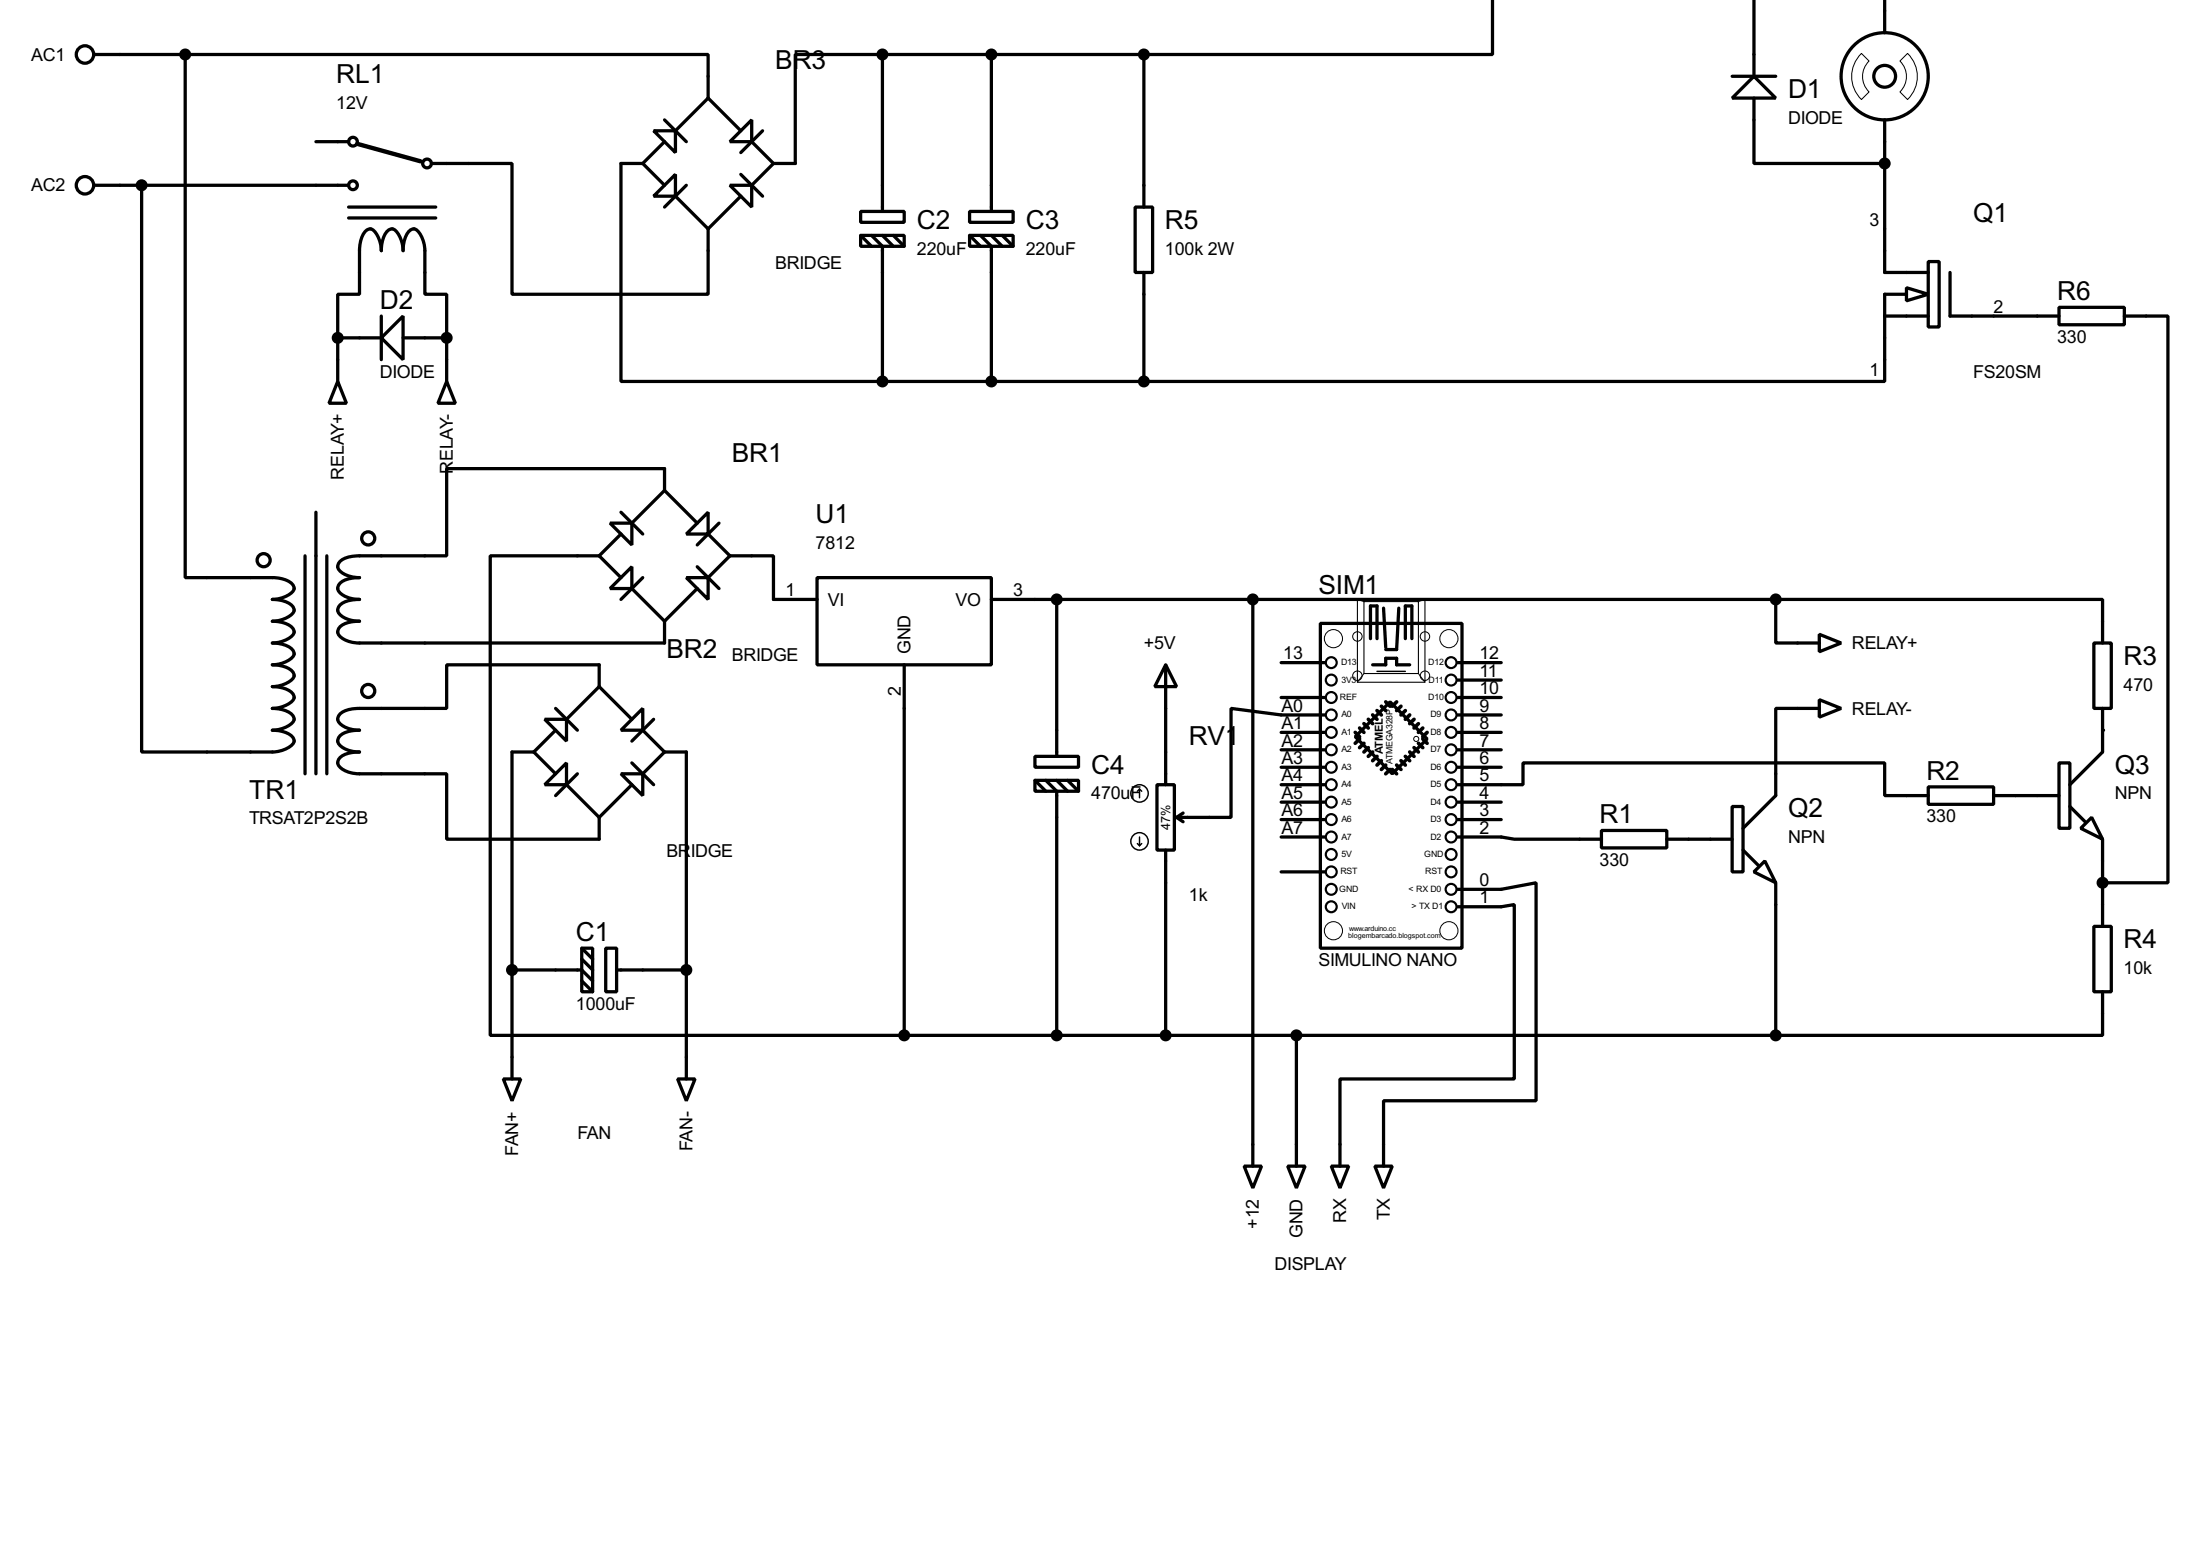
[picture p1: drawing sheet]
<svg xmlns="http://www.w3.org/2000/svg" width="256mm" height="180mm" viewBox="0 0 256 180" stroke-linecap="round" stroke-linejoin="round" font-family="sans-serif">
<g fill="none" stroke="#000" stroke-width=".38">
<path d="M174 0v6.3h-40.7M204.5 0v8.9M219.7 0v3.8M10.9 6.3h10.7M21.6 6.3v61h10.1a3.2 3.2 0 0 1 2.5 .9l.1 .4a1.8 1.8 0 0 1-1.3 1l-1.3 .2a3.2 3.2 0 0 1 2.5 1l.1 .3a1.8 1.8 0 0 1-1.3 1.1l-1.3 .2a3.2 3.2 0 0 1 2.5 .9l.1 .4a1.8 1.8 0 0 1-1.3 1l-1.3 .2a3.2 3.2 0 0 1 2.5 .9l.1 .4a1.8 1.8 0 0 1-1.3 1.1l-1.3 .2a3.2 3.2 0 0 1 2.5 .9l.1 .3a1.8 1.8 0 0 1-1.3 1.1l-1.3 .2a3.2 3.2 0 0 1 2.5 .9l.1 .4a1.8 1.8 0 0 1-1.3 1l-1.3 .2a3.2 3.2 0 0 1 2.5 1l.1 .3a1.8 1.8 0 0 1-1.3 1.1l-1.3 .2a3.2 3.2 0 0 1 2.5 .9l.1 .4a1.8 1.8 0 0 1-1.3 1l-1.3 .2h-15.2v-66M21.6 6.3h60.9v5.1M36.8 16.5h3.8M50.3 19h9.4v15.3h22.8v-7.6M74.9 19h-2.5v25.4h30.5M74.9 19l2.6 2.6M76.2 15.2h2.5v2.6zM77.5 14l2.5 2.5"/>
<path d="M77.5 16.5l-2.6 2.5M82.5 11.4l-3.8 3.8M82.5 11.4l3.9 3.8M85.1 16.5l2.5-2.5v2.5zM87.6 16.5l2.6 2.5M88.9 15.2l-2.5 2.6M90.2 19l-2.6 2.6M102.9 6.3h-10.2v12.7h-2.5M102.9 6.3h30.4M102.9 6.3v18.3M115.6 6.3v18.3M133.3 6.3v17.8"/>
<path d="M201.9 8.9h5.1M204.5 8.9l2.5 2.5h-5.1zM204.5 11.4v7.6h15.2M219.7 14v17.7h5.1M10.9 21.6h29.7M39.4 39.4v-5.1h2.5v-5.1a3.2 3.2 0 0 1 .9-2.4l.4-.1a1.8 1.8 0 0 1 1 1.3l.2 1.2a3.2 3.2 0 0 1 1-2.4l.3-.1a1.8 1.8 0 0 1 1.1 1.3l.2 1.2a3.2 3.2 0 0 1 .9-2.4l.4-.1a1.8 1.8 0 0 1 1 1.3l.2 1.2v5.1h2.6v5.1M39.4 39.4h5M39.4 39.4v5M40.6 25.4h10.2M40.6 24.1h10.2M44.4 36.8v5.1M47 36.8v5.1l-2.6-2.5z"/>
<path d="M47 39.4h5.1M52.1 39.4v5M76.2 22.9l2.5-2.6v2.6zM78.7 22.9l3.8 3.8M80 21.6l-2.5 2.5M85.1 21.6h2.5v2.5zM86.4 20.3l2.5 2.6M86.4 22.9l-3.9 3.8M100.3 24.6h5.1v1.3h-5.1zM100.3 27.4h5.1v1.3h-5.1zM100.3 27.4l1.3 1.3M101.6 27.4l1.3 1.3v15.7"/>
<path d="M102.9 27.4l1.2 1.3M104.1 27.4l1.3 1.3M113 24.6h5.1v1.3h-5.1zM113 27.4h5.1v1.3h-5.1zM113 27.4l1.3 1.3M114.3 27.4l1.3 1.3v15.7M115.6 27.4l1.2 1.3M116.8 27.4l1.3 1.3M132.3 24.1h2.1v7.6h-2.1zM133.3 31.7v12.7M219.7 36.8h5.1M222.2 33.5l2.6 .8-2.6 .8z"/>
<path d="M222.2 34.3h-2.5v10.1h-86.4M224.8 30.5h1.3v7.6h-1.3zM227.3 31.7v5.1h12.7M240 35.8h7.6v2h-7.6zM247.6 36.8h5.1v66.1h-7.6M36.8 59.7v30.5M39.4 44.4l1 2.6h-2zM52.1 44.4l1 2.6h-2zM72.4 59.7l2.5 2.5M77.5 57.1v-2.5h-25.4v10.2h-10.2a3.4 3.4 0 0 0-2.2 .6 .74 .74 0 0 0 0 1.2 3.4 3.4 0 0 0 2.2 .7 3.4 3.4 0 0 0-2.2 .6 .74 .74 0 0 0 0 1.2 3.4 3.4 0 0 0 2.2 .7 3.4 3.4 0 0 0-2.2 .7 .74 .74 0 0 0 0 1.2 3.4 3.4 0 0 0 2.2 .7 3.4 3.4 0 0 0-2.2 .6 .74 .74 0 0 0 0 1.2 3.4 3.4 0 0 0 2.2 .7h35.6v-2.5M77.5 57.1l-3.8 3.9M77.5 57.1l3.8 3.9"/>
<path d="M102.9 44.4h30.4M35.6 64.8v25.4M38.1 64.8v25.4M69.8 64.8h-12.7v55.8h48.3M69.8 64.8l2.6 2.5M71.1 61h2.6v2.5zM71.1 68.6l2.6-2.6v2.6zM72.4 62.2l-2.6 2.6M73.7 68.6l3.8 3.8M74.9 67.3l-2.5 2.5M80 67.3h2.5v2.5zM80 62.2l2.5-2.5v2.5z"/>
<path d="M81.3 66l2.5 2.6M81.3 68.6l-3.8 3.8M82.5 62.2l2.6 2.6M83.8 61l-2.5 2.5M85.1 64.8h5.1v5h5M85.1 64.8l-2.6 2.5M95.2 67.3h20.4v10.2h-20.4zM105.4 77.5v43.1M115.6 69.8h91.4M123.2 69.8v18.3M135.9 77.5l1.3 2.5h-2.6zM135.9 77.5v13.9"/>
<path d="M146 69.8v66.1M149.4 77.2h5M153.9 72.6h16.5v37.9h-16.5zM159.8 74.4v-3.8h.7v3.8M160 77.5h1.5v-.8h1.3v.8h1.5M161.3 70.9l.2 4.5M163.1 70.9l-.3 4.8h-1.3M163.8 74.4v-3.8h.8v3.8M169.9 79.2h5.1M169.9 77.2h5.1M207 69.8v5.1h5.1M207 69.8h38.1v5.1"/>
<path d="M212.1 73.9l2.5 1-2.5 1zM244.1 74.9h2v7.6h-2zM62.2 87.6h-2.5v38.1M62.2 87.6l2.6 2.6M63.5 83.8h2.5v2.6zM63.5 91.4l2.5-2.5v2.5zM64.8 85.1l-2.6 2.5M64.8 82.5l2.5 2.6M66 91.4l3.8 3.8M67.3 90.2l-2.5 2.5M69.8 80v-2.5h-17.7v5h-10.2a3.4 3.4 0 0 0-2.2 .7 .74 .74 0 0 0 0 1.2 3.4 3.4 0 0 0 2.2 .7 3.4 3.4 0 0 0-2.2 .6 .74 .74 0 0 0 0 1.2 3.4 3.4 0 0 0 2.2 .7 3.4 3.4 0 0 0-2.2 .6 .74 .74 0 0 0 0 1.3 3.4 3.4 0 0 0 2.2 .7h10.2v7.6h17.7v-2.6M69.8 80l-3.8 3.8"/>
<path d="M69.8 80l3.9 3.8M72.4 90.2h2.5v2.5zM72.4 85.1l2.5-2.6v2.6zM73.7 88.9l2.5 2.5M73.7 91.4l-3.9 3.8M74.9 85.1l2.6 2.5M76.2 83.8l-2.5 2.6M77.5 87.6h2.5v38.1M77.5 87.6l-2.6 2.6M120.6 88.1h5.1v1.3h-5.1zM120.6 90.9h5.1v1.3h-5.1zM120.6 90.9l1.3 1.3"/>
<path d="M121.9 90.9l1.3 1.3v28.4M123.2 90.9l1.3 1.3M124.5 90.9l1.2 1.3M134.9 91.4h2v7.7h-2zM135.9 99.1v21.5M137.2 95.2l.7 .6M137.9 94.7l-.7 .5M149.4 97.5h5M149.4 95.5h5M149.4 93.5h5M149.4 91.4h5M149.4 89.4h5"/>
<path d="M149.4 87.4h5M149.4 85.3h5M149.4 81.3h5M154.4 83.3h-5l-5.9-.8v12.7h-6.3M158 85.9l4.1-4.1 4.3 4.3-4.1 4.1zM169.9 97.5h5.1l1.5 .3h10.2M169.9 91.4h7.6v-2.5h42.2v3.8h5.1M169.9 95.5h5.1M169.9 93.5h5.1M169.9 89.4h5.1M169.9 87.4h5.1M169.9 85.3h5.1"/>
<path d="M169.9 83.3h5.1M169.9 81.3h5.1M186.7 96.8h7.6v2h-7.6zM194.3 97.8h7.6M201.9 94h1.3v7.6h-1.3zM203.2 99.1l1.8 1.7M212.1 81.5l2.5 1-2.5 1.1zM212.1 82.5h-5.1v10.2l-3.8 3.8M224.8 91.7h7.6v2h-7.6zM232.4 92.7h7.6M240 88.9h1.3v7.6h-1.3zM241.3 94l1.8 1.8"/>
<path d="M242.6 96.5l1.2-1.3 1.3 2.6zM245.1 82.5v5.1l-3.8 3.8M245.1 97.8v10.1M59.7 113h8.1l1.3 1.3M67.8 110.5h1.3v5.1h-1.3zM67.8 110.5l1.3 1.3M67.8 111.8l1.3 1.2M67.8 114.3l1.3 1.3M70.6 110.5h1.3v5.1h-1.3zM71.9 113h8.1M149.4 101.6h5M169.9 105.7h5.1l1.5-.3v20.3h-20.3v10.2"/>
<path d="M169.9 103.6h5.1l4.1-.7v25.4h-17.8v7.6M204.5 101.6l1.2-1.3 1.3 2.6zM207 102.9v17.7M244.1 107.9h2v7.7h-2zM245.1 115.6v5h-38.1M58.7 125.7h2l-1 2.6zM79 125.7h2l-1 2.6zM105.4 120.6h101.6M145 135.9h2.1l-1.1 2.5zM150.1 135.9h2l-1 2.5zM151.1 120.6v15.3M155.2 135.9h2l-1 2.5z"/>
<path d="M160.3 135.9h2l-1 2.5z"/>
<circle cx="9.9" cy="6.4" r="1.02"/>
<circle cx="41.1" cy="16.5" r=".51"/>
<circle cx="49.8" cy="19" r=".51"/>
<circle cx="219.7" cy="8.9" r="5.1"/>
<circle cx="219.7" cy="8.9" r="1.27"/>
<circle cx="9.9" cy="21.6" r="1.02"/>
<circle cx="41.1" cy="21.6" r=".51"/>
<circle cx="30.7" cy="65.3" r=".76"/>
<circle cx="42.9" cy="62.7" r=".76"/>
<circle cx="42.9" cy="80.5" r=".76"/>
</g>
<circle cx="245.1" cy="85.1" r=".19" fill="#000"/>
<g fill="#000" stroke="#000" stroke-width=".38">
<circle cx="21.6" cy="6.3" r=".51"/>
<circle cx="102.9" cy="6.3" r=".51"/>
<circle cx="115.6" cy="6.3" r=".51"/>
<circle cx="133.3" cy="6.3" r=".51"/>
<circle cx="219.7" cy="19" r=".51"/>
<circle cx="16.5" cy="21.6" r=".51"/>
<circle cx="39.4" cy="39.4" r=".51"/>
<circle cx="52.1" cy="39.4" r=".51"/>
<circle cx="102.9" cy="44.4" r=".51"/>
<circle cx="115.6" cy="44.4" r=".51"/>
<circle cx="133.3" cy="44.4" r=".51"/>
<circle cx="123.2" cy="69.8" r=".51"/>
<circle cx="146" cy="69.8" r=".51"/>
<circle cx="207" cy="69.8" r=".51"/>
<circle cx="59.7" cy="113" r=".51"/>
<circle cx="80" cy="113" r=".51"/>
<circle cx="245.1" cy="102.9" r=".51"/>
<circle cx="105.4" cy="120.6" r=".51"/>
<circle cx="123.2" cy="120.6" r=".51"/>
<circle cx="135.9" cy="120.6" r=".51"/>
<circle cx="151.1" cy="120.6" r=".51"/>
<circle cx="207" cy="120.6" r=".51"/>
</g>
<path d="M41.7 16.8l7.3 2" fill="none" stroke="#000" stroke-width=".51"/>
<g fill="none" stroke="#000" stroke-width=".12">
<path d="M217 6.2l.9 .9a2.51 2.51 0 0 0 0 3.6l-.9 .9a3.7 3.7 0 0 1 0-5.4zM222.4 6.2a3.7 3.7 0 0 1 0 5.4l-.9-.9a2.51 2.51 0 0 0 0-3.6zM158.2 69.8l.8 .3M159 78.5l-.8 1M165.4 78.5l.7 1M166.1 69.8l-.7 .3"/>
<circle cx="155.4" cy="74.4" r="1.06"/>
<circle cx="158.2" cy="78.7" r=".55"/>
<circle cx="158.2" cy="74.2" r=".55"/>
<circle cx="166.1" cy="78.7" r=".55"/>
<circle cx="166.1" cy="74.2" r=".55"/>
<circle cx="168.9" cy="74.4" r="1.06"/>
<circle cx="165.1" cy="86.1" r=".3"/>
<circle cx="155.4" cy="108.5" r="1.06"/>
<circle cx="168.9" cy="108.5" r="1.06"/>
</g>
<path d="M158.2 69.8h7.9v9.7h-7.9zM159 70.1h6.4v8.4h-6.4z" fill="none" stroke="#000" stroke-width=".13"/>
<g fill="none" stroke="#000" stroke-width=".17">
<path d="M160.5 78.2h3.3M132.6 98.3l.2 .3M132.8 91.9l-.2 .3M132.8 91.9l.3 .3M132.8 91.9v1.1M132.8 97.5v1.1M133.1 98.3l-.3 .3"/>
<circle cx="132.8" cy="92.5" r="1.02"/>
<circle cx="132.8" cy="98" r="1.02"/>
</g>
<g fill="none" stroke="#000" stroke-width=".42">
<path d="M158 85.3l.5 .6M158.5 86.1l-.5 .5M158.5 84.8l.5 .5M159 86.6l-.5 .5M159 84.3l.5 .5M159.5 87.1l-.5 .5M159.5 83.8l.5 .5M160 87.6l-.5 .5M160 83.3l.5 .5M160.5 88.1l-.5 .5M160.5 82.8l.5 .5M161 88.6l-.5 .6"/>
<path d="M161 82.3l.5 .5M161.5 89.2l-.5 .5M161.5 81.8l.6 .5M162.1 89.7l-.6 .5M162.3 89.7l.5 .5M162.8 81.8l-.5 .5M162.8 89.2l.5 .5M163.3 82.3l-.5 .5M163.3 88.6l.5 .6M163.8 82.8l-.5 .5M163.8 88.1l.5 .5M164.3 83.3l-.5 .5"/>
<path d="M164.3 87.6l.5 .5M164.8 83.8l-.5 .5M164.8 87.1l.6 .5M165.4 84.3l-.6 .5M165.4 86.6l.5 .5M165.9 84.8l-.5 .5M165.9 86.1l.5 .5M166.4 85.3l-.5 .6"/>
</g>
<g fill="none" stroke="#000" stroke-width=".25">
<circle cx="155.2" cy="77.2" r=".64"/>
<circle cx="155.2" cy="79.2" r=".64"/>
<circle cx="169.2" cy="79.2" r=".64"/>
<circle cx="169.2" cy="77.2" r=".64"/>
<circle cx="155.2" cy="81.3" r=".64"/>
<circle cx="155.2" cy="85.3" r=".64"/>
<circle cx="155.2" cy="83.3" r=".64"/>
<circle cx="155.2" cy="87.4" r=".64"/>
<circle cx="155.2" cy="89.4" r=".64"/>
<circle cx="155.2" cy="91.4" r=".64"/>
<circle cx="155.2" cy="93.5" r=".64"/>
<circle cx="155.2" cy="97.5" r=".64"/>
<circle cx="155.2" cy="95.5" r=".64"/>
<circle cx="155.2" cy="99.6" r=".64"/>
<circle cx="169.2" cy="83.3" r=".64"/>
<circle cx="169.2" cy="85.3" r=".64"/>
<circle cx="169.2" cy="81.3" r=".64"/>
<circle cx="169.2" cy="99.6" r=".64"/>
<circle cx="169.2" cy="97.5" r=".64"/>
<circle cx="169.2" cy="93.5" r=".64"/>
<circle cx="169.2" cy="89.4" r=".64"/>
<circle cx="169.2" cy="87.4" r=".64"/>
<circle cx="169.2" cy="91.4" r=".64"/>
<circle cx="169.2" cy="95.5" r=".64"/>
<circle cx="155.2" cy="101.6" r=".64"/>
<circle cx="155.2" cy="103.6" r=".64"/>
<circle cx="155.2" cy="105.7" r=".64"/>
<circle cx="169.2" cy="101.6" r=".64"/>
<circle cx="169.2" cy="103.6" r=".64"/>
<circle cx="169.2" cy="105.7" r=".64"/>
</g>
<g font-size="3.4">
<text x="39.2" y="9.7">RL1</text>
<text x="90.4" y="8.1">BR3</text>
<text x="208.4" y="11.5">D1</text>
<text x="106.9" y="26.7">C2</text>
<text x="119.6" y="26.7">C3</text>
<text x="135.8" y="26.7">R5</text>
<text x="230" y="25.9">Q1</text>
<text x="239.8" y="35">R6</text>
<text x="44.3" y="36">D2</text>
<text x="85.3" y="53.8">BR1</text>
<text x="95.1" y="61">U1</text>
<text x="153.7" y="69.2">SIM1</text>
<text x="77.7" y="76.7">BR2</text>
<text x="247.6" y="77.5">R3</text>
<text x="138.6" y="86.8">RV1</text>
<text x="29" y="93.1">TR1</text>
<text x="127.2" y="90.2">C4</text>
<text x="186.5" y="95.9">R1</text>
<text x="208.4" y="95.2">Q2</text>
<text x="224.6" y="90.8">R2</text>
<text x="246.5" y="90.2">Q3</text>
<text x="67.1" y="109.6">C1</text>
<text x="247.6" y="110.5">R4</text>
</g>
<g font-size="2.3">
<text x="3.6" y="7.1">AC1</text>
<text x="39.2" y="12.7">12V</text>
<text x="208.4" y="14.4">DIODE</text>
<text x="3.6" y="22.3">AC2</text>
<text x="106.9" y="29.7">220uF</text>
<text x="119.6" y="29.7">220uF</text>
<text x="135.8" y="29.7">100k 2W</text>
<text x="217.9" y="26.3">3</text>
<text x="90.4" y="31.3">BRIDGE</text>
<text x="232.4" y="36.4">2</text>
<text x="239.8" y="40">330</text>
<text x="44.3" y="44">DIODE</text>
<text x="217.9" y="43.8">1</text>
<text x="230" y="44">FS20SM</text>
<text x="40.1" y="55.9" transform="rotate(-90 40.1 55.9)">RELAY+</text>
<text x="52.8" y="55.2" transform="rotate(-90 52.8 55.2)">RELAY-</text>
<text x="95.1" y="64">7812</text>
<text x="91.6" y="69.5">1</text>
<text x="96.5" y="70.6">VI</text>
<text x="111.4" y="70.6">VO</text>
<text x="118.1" y="69.5">3</text>
<text x="85.3" y="77">BRIDGE</text>
<text x="106.1" y="76.2" transform="rotate(-90 106.1 76.2)">GND</text>
<text x="133.3" y="75.6">+5V</text>
<text x="149.6" y="76.8">13</text>
<text x="172.5" y="76.8">12</text>
<text x="215.9" y="75.6">RELAY+</text>
<text x="105" y="81.2" transform="rotate(-90 105 81.2)">2</text>
<text x="149.4" y="82.9">A0</text>
<text x="172.5" y="82.9">9</text>
<text x="172.5" y="80.9">10</text>
<text x="172.5" y="78.9">11</text>
<text x="215.9" y="83.3">RELAY-</text>
<text x="247.6" y="80.5">470</text>
<text x="149.4" y="89">A3</text>
<text x="149.4" y="87">A2</text>
<text x="149.4" y="85">A1</text>
<text x="172.5" y="89">6</text>
<text x="172.5" y="87">7</text>
<text x="172.5" y="85">8</text>
<text x="127.2" y="93.1">470uF</text>
<text x="149.4" y="93.1">A5</text>
<text x="149.4" y="91.1">A4</text>
<text x="149.4" y="95.1">A6</text>
<text x="172.5" y="95.1">3</text>
<text x="172.5" y="93.1">4</text>
<text x="172.5" y="91.1">5</text>
<text x="224.6" y="95.8">330</text>
<text x="246.5" y="93.1">NPN</text>
<text x="29" y="96.1">TRSAT2P2S2B</text>
<text x="77.7" y="99.9">BR</text>
<text x="80.5" y="99.9">IDGE</text>
<text x="149.4" y="97.2">A7</text>
<text x="172.5" y="97.2">2</text>
<text x="186.5" y="100.9">330</text>
<text x="208.4" y="98.2">NPN</text>
<text x="138.6" y="104.9">1k</text>
<text x="172.5" y="103.3">0</text>
<text x="172.5" y="105.3">1</text>
<text x="153.7" y="112.6">SIMULINO NANO</text>
<text x="247.6" y="113.5">10k</text>
<text x="67.1" y="117.6">1000uF</text>
<text x="60.4" y="134.7" transform="rotate(-90 60.4 134.7)">FAN+</text>
<text x="67.3" y="132.7">FAN</text>
<text x="80.7" y="134.2" transform="rotate(-90 80.7 134.2)">FAN-</text>
<text x="146.8" y="143.2" transform="rotate(-90 146.8 143.2)">+12</text>
<text x="156.9" y="142.5" transform="rotate(-90 156.9 142.5)">RX</text>
<text x="162" y="142.2" transform="rotate(-90 162 142.2)">TX</text>
<text x="148.6" y="148">DISPLAY</text>
<text x="151.8" y="144.2" transform="rotate(-90 151.8 144.2)">GND</text>
</g>
<text font-size="1.7" x="136.4" y="96.7" transform="rotate(-90 136.4 96.7)">47%</text>
<text font-size="1.4" x="161.2" y="87.9" transform="rotate(-90 161.2 87.9)">ATMEL</text>
<g font-size="1.1">
<text x="156.3" y="77.5">D13</text>
<text x="166.5" y="77.5">D12</text>
<text x="156.2" y="81.6">REF</text>
<text x="156.4" y="83.6">A0</text>
<text x="156.4" y="79.5">3V3</text>
<text x="166.5" y="81.6">D10</text>
<text x="166.5" y="79.5">D11</text>
<text x="166.8" y="83.6">D9</text>
<text x="156.4" y="89.7">A3</text>
<text x="156.4" y="87.7">A2</text>
<text x="156.4" y="85.6">A1</text>
<text x="162.3" y="89" transform="rotate(-90 162.3 89)">ATMEGA328P</text>
<text x="166.8" y="85.6">D8</text>
<text x="166.8" y="87.7">D7</text>
<text x="166.8" y="89.7">D6</text>
<text x="156.4" y="95.8">A6</text>
<text x="156.4" y="93.8">A5</text>
<text x="156.4" y="91.7">A4</text>
<text x="166.8" y="91.7">D5</text>
<text x="166.8" y="93.8">D4</text>
<text x="166.8" y="95.8">D3</text>
<text x="156.3" y="101.9">RST</text>
<text x="156.4" y="99.9">5V</text>
<text x="156.4" y="97.8">A7</text>
<text x="166" y="99.9">GND</text>
<text x="166.2" y="101.9">RST</text>
<text x="166.8" y="97.8">D2</text>
<text x="156.1" y="103.9">GND</text>
<text x="156.4" y="106">VIN</text>
<text x="164.2" y="103.9">&lt; RX D0</text>
<text x="164.5" y="106">&gt; TX D1</text>
</g>
<g font-size=".9">
<text x="157.2" y="109.3">blogembarcado.blogspot.com</text>
<text x="157.3" y="108.5">www.arduino.cc</text>
</g>
</svg>
